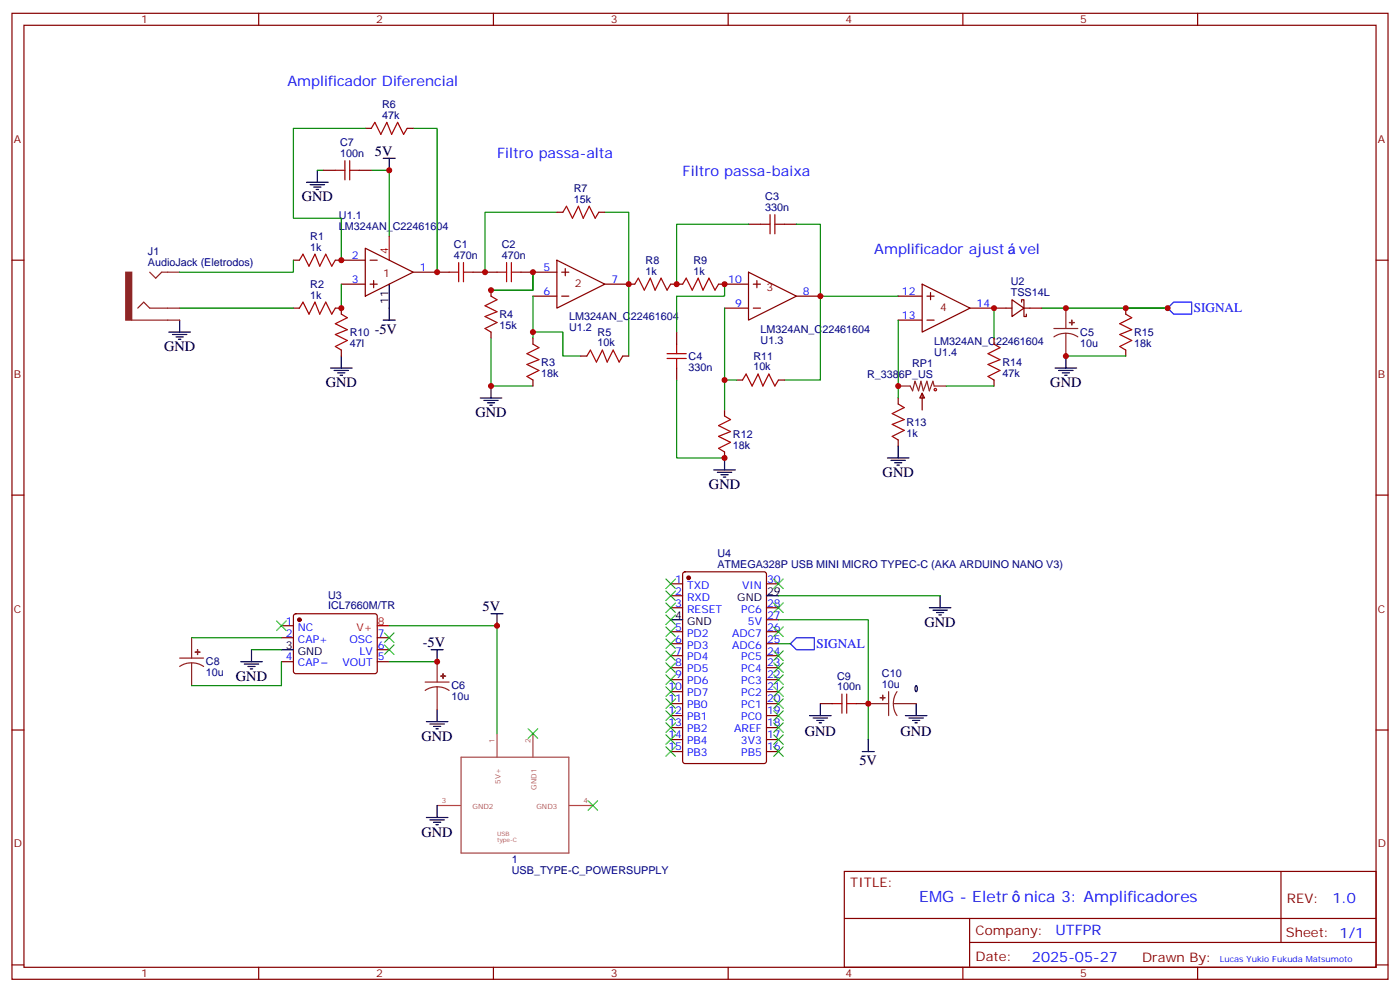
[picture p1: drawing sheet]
<svg xmlns="http://www.w3.org/2000/svg" width="412mm" height="292mm" viewBox="0 0 412 292" stroke-linecap="round" stroke-linejoin="round" font-family="sans-serif">
<g fill="none" stroke="#870000" stroke-width=".35">
<path d="M3.5 3.9h405.4v284.4h-405.4zM7.1 7.4h398.2v277.3h-398.2zM76.2 3.9v3.5M145.3 3.9v3.5M214.5 3.9v3.5M283.6 3.9v3.5M352.8 3.9v3.5M107.6 37.8h1.8M119.9 37.8h1.8M95.2 50.1h3.6M105.8 50.1h3.6M3.5 76.6h3.6"/>
<path d="M86.4 76.6h1.8M98.8 76.6h8.8M107.6 73.1l14.1 7-14.1 7.1zM109 76.6h2.1M164 76.6l14.2 7-14.2 7.1zM164 62.5h1.8M166.5 79.1v2.1M176.4 62.5h1.8M220.5 66h3.5M231.1 66h3.5M405.3 76.6h3.6M86.4 90.7h1.8"/>
<path d="M98.8 90.7h1.7v1.8M100.5 83.6h7.1M109 83.6h2.1M110.1 82.6v2.1M121.7 80.1h10.6M139.3 80.1h7.1M144.6 85.4v1.8M144.6 97.8v1.7M153.5 80.1h10.5M157 87.2h7M157 99.5v1.8M165.5 80.1h2.1"/>
<path d="M165.5 87.2h2.1M178.2 83.6h8.8M197.6 83.6h3.5M199.3 97.8v3.5M211.7 83.6h8.8M213.4 90.7h7.1M220.5 80.1l14.1 7.1-14.1 7zM221.9 83.6h2.1M221.9 90.7h2.1M223 82.6v2.1M234.6 87.2h7.1M264.6 87.2h7"/>
<path d="M264.6 94.2h7M271.6 83.6l14.2 7.1-14.2 7.1zM273 87.2h2.2M273 94.2h2.2M274.1 86.1v2.1M285.8 90.7h12.3M292.8 99.5v1.8M298.1 88.2l3.5 2.5-3.5 2.5zM300.9 88.9v-.7h.7v5h.7v-.7M301.6 90.7h5.3M331.6 90.7v1.8M100.5 103v1.8"/>
<path d="M157 111.9v1.7M171.1 104.8h1.8M183.4 104.8h1.8M199.3 108.3v3.6M217 111.9h1.7M229.3 111.9h1.8M264.6 117.2v1.7M271.6 115.7l.7 1.5h-1.4zM271.6 115.7v5M292.8 111.9v1.7M331.6 103v1.8M213.4 120.7v1.7"/>
<path d="M213.4 133v1.8M264.6 129.5v1.8M3.5 145.7h3.6M405.3 145.7h3.6M197.6 171.8h3.5M197.6 175.4h3.5M197.6 178.9h3.5M201.3 168.5l.5-.2h23.3l.6 .4 .1 55.3-.5 .7-23.5 .1-.7-.5v-55.3zM225.8 171.8h3.5M225.8 178.9h3.5M82.9 184.2h3.5M82.9 187.7h3.5"/>
<path d="M82.9 194.8h3.5M86.7 180.9l.4-.2h23.3l.5 .2 .2 .5v16.5l-.7 .4-23.5-.1-.5-.6v-16.2zM111.1 187.7h3.6M111.1 194.8h3.6M111.1 191.2h3.6M197.6 185.9h3.5M197.6 189.5h3.5M197.6 193h3.5M197.6 196.5h3.5M225.8 185.9h3.5M225.8 189.5h3.5M225.8 193h3.5"/>
<path d="M225.8 196.5h3.5M225.8 182.4h3.5M3.5 214.9h3.6M197.6 200.1h3.5M197.6 203.6h3.5M197.6 207.1h3.5M197.6 210.6h3.5M197.6 214.2h3.5M197.6 217.7h3.5M225.8 200.1h3.5M225.8 203.6h3.5M225.8 207.1h3.5"/>
<path d="M225.8 210.6h3.5M225.8 214.2h3.5M225.8 217.7h3.5M241.7 207.1h3.5M252.2 207.1h3.6M405.3 214.9h3.6M197.6 221.2h3.5M225.8 221.2h3.5M248.7 256.5h156.6v28.2h-156.6zM377.3 256.5v20.9M248.7 270.4h156.5M285.6 277.4h119.6"/>
<path d="M285.6 270.4v14.1M3.5 284h3.6M76.2 284.7v3.6M145.3 284.7v3.6M214.5 284.7v3.6M283.6 284.7v3.6M352.8 284.7v3.6M405.3 284h3.6"/>
</g>
<g fill="none" stroke="#000" stroke-width=".35">
<path d="M90.3 53.7h6.4M91.4 54.4h4.2M92.4 55.1h2.1M93.1 55.8h.7M93.5 50.1v3.6M112.9 46.6h3.5M114.7 46.6v3.5M49.7 97.8h6.4M50.8 98.5h4.2M51.9 99.2h2.1M52.6 99.9h.7M52.9 94.2v3.6"/>
<path d="M112.9 94.2h3.5M114.7 83.6v10.6M97.4 108.3h6.3M98.4 109h4.3M99.5 109.7h2.1M100.2 110.5h.7M100.5 104.8v3.5M141.5 117.2h6.3M142.5 117.9h4.3M143.6 118.6h2.1M144.3 119.3h.7M144.6 113.6v3.6"/>
<path d="M310.8 108.3h6.3M311.9 109h4.2M312.9 109.7h2.1M313.6 110.5h.7M314 104.8v3.5M210.3 138.3h6.3M211.3 139h4.2M212.4 139.7h2.1M213.4 134.8v3.5M261.4 134.8h6.4M262.5 135.5h4.2M263.5 136.2h2.1"/>
<path d="M264.2 136.9h.7M264.6 131.3v3.5M213.1 140.4h.7M225.8 175.4h3.5M273.8 178.9h6.3M274.8 179.6h4.2M276.9 175.4v3.5M70.9 194.8h6.4M72 195.5h4.2M73 196.2h2.1M73.7 196.9h.7M74.1 191.2v3.6"/>
<path d="M82.9 191.2h3.5M127 191.2h3.5M128.8 191.2v3.6M144.6 180.7h3.6M146.4 180.7v3.5M197.6 182.4h3.5M275.9 180.3h2.1M276.6 181h.7M125.6 212.4h6.3M126.6 213.1h4.3M127.7 213.8h2.1M128.4 214.5h.7"/>
<path d="M128.8 208.9v3.5M238.5 210.6h6.3M239.5 211.3h4.3M240.6 212.1h2.1M241.3 212.8h.7M241.7 207.1v3.5M255.8 217.7v3.5M266.7 210.6h6.3M267.8 211.3h4.2M268.8 212.1h2.1M269.5 212.8h.7M269.7 201.9l.2-.1a1.28 1.28 0 0 1 0 1.8l-.4-.9z"/>
<path d="M269.9 207.1v3.5M128.8 237.1v3.5M254 221.2h3.5M125.6 240.6h6.3M126.6 241.3h4.3M127.7 242h2.1M128.4 242.7h.7"/>
</g>
<path d="M114.7 69.5v7.1M111.1 184.2h3.6" fill="none" stroke="#f00" stroke-width=".35"/>
<g fill="none" stroke="#a10000" stroke-width=".35">
<path d="M109.4 37.8l1-1.8 1.8 3.5 1.7-3.5 1.5 3.5 1.7-3.5 1.8 3.5 1-1.7M98.8 50.1h2.8M101.6 47.3v5.7M103 50.1h2.8M103 47.3v5.7M88.2 76.6l1.1-1.8 1.7 3.6 1.8-3.6 1.4 3.6 1.8-3.6 1.7 3.6 1.1-1.8M135.1 77.3v5.6M136.5 77.3v5.6M149.2 77.3v5.6M150.6 77.3v5.6M165.8 62.5l1.1-1.8 1.7 3.5 1.8-3.5 1.4 3.5 1.8-3.5 1.7 3.5 1.1-1.7M224 66h2.8"/>
<path d="M226.8 63.2v5.6M228.2 66h2.9M228.2 63.2v5.6M88.2 90.7l1.1-1.8 1.7 3.6 1.8-3.6 1.4 3.6 1.8-3.6 1.7 3.6 1.1-1.8M100.5 92.5l1.8 1-3.5 1.8 3.5 1.7-3.5 1.5 3.5 1.7-3.5 1.8 1.7 1M132.3 80.1h2.8M136.5 80.1h2.8M144.6 87.2l1.8 1-3.5 1.8 3.5 1.8-3.5 1.4 3.5 1.7-3.5 1.8 1.7 1.1M146.4 80.1h2.8M150.6 80.1h2.9M187 83.6l1-1.7 1.8 3.5 1.8-3.5 1.4 3.5 1.7-3.5 1.8 3.5 1.1-1.8M201.1 83.6l1-1.7 1.8 3.5 1.8-3.5 1.4 3.5 1.7-3.5 1.8 3.5 1.1-1.8"/>
<path d="M331.6 92.5l1.8 1-3.6 1.8 3.6 1.7-3.6 1.5 3.6 1.7-3.6 1.8 1.8 1M157 101.3l1.7 1-3.5 1.8 3.5 1.8-3.5 1.4 3.5 1.7-3.5 1.8 1.8 1.1M172.9 104.8l1-1.8 1.8 3.6 1.7-3.6 1.5 3.6 1.7-3.6 1.8 3.6 1-1.8M196.5 105.5h5.6M196.5 104.1h5.6M199.3 101.3v2.8M199.3 105.5v2.8M218.7 111.9l1.1-1.8 1.7 3.5 1.8-3.5 1.4 3.5 1.8-3.5 1.7 3.5 1.1-1.7M264.6 118.9l1.7 1.1-3.5 1.7 3.5 1.8-3.5 1.4 3.5 1.8-3.5 1.7 1.8 1.1M292.8 101.3l1.8 1-3.6 1.8 3.6 1.8-3.6 1.4 3.6 1.7-3.6 1.8 1.8 1.1M213.4 122.4l1.8 1.1-3.5 1.8 3.5 1.7-3.5 1.4 3.5 1.8-3.5 1.8 1.7 1M245.2 207.1h2.8"/>
<path d="M248 204.3v5.6M249.4 204.3v5.6M249.4 207.1h2.8"/>
<circle cx="275.5" cy="114.7" r=".35"/>
</g>
<g fill="none" stroke="#008700" stroke-width=".35">
<path d="M107.6 37.8h-21.2v26.4h14.1v12.4M121.7 37.8h7.1v42.3M93.5 50.1h1.7M109.4 50.1h5.3v19.4M86.4 76.6v3.5h-33.5M164 62.5h-21.1v17.6M178.2 62.5h7v42.3M220.5 66h-21.2v17.6M234.6 66h7.1v45.9h-10.6M52.9 90.7h33.5M100.5 83.6v7.1M144.6 99.5v14.1h12.4"/>
<path d="M157 80.1v5.3h-12.4M157 97.8h8.8v7h5.3M157 87.2v12.3M213.4 83.6v3.6h-14.1v10.6M213.4 90.7v21.2M241.7 87.2h22.9M264.6 94.2v23M292.8 90.7v8.8M306.9 90.7h37.1M199.3 111.9v22.9h14.1M217 111.9h-3.6v8.8M278.7 113.6h14.1"/>
<path d="M314 104.8h17.6M229.3 175.4h47.6M56.4 187.7h26.5M74.1 191.2h8.8M82.9 194.8v7h-26.5M114.7 184.2h31.7v31.7M114.7 194.8h14.1M229.3 182.4h26.5v35.3M229.3 189.5h3.5"/>
</g>
<g fill="none" stroke="#8c2424" stroke-width=".35">
<path d="M38.8 94.2h14.1M40.6 90.7l1.7-1.8 1.8 1.8h8.8M44.1 80.1l1.8 1.8 1.7-1.8h5.3M310.4 96.7h7.1M314 98.1l-1.9 .2-1.7 .9M314 98.1l1.8 .2 1.7 .9M314 90.7v6M314 98.1v6.7M264.6 113.6h3.5l.7 1.4 .7-2.8 1.1 2.8 .7-2.8 .7 2.8 1-2.8 .8 2.8 1-2.8 .4 1.4h3.5M52.9 193.7h7.1M56.4 195.1l-1.8 .3-1.7 .8M56.4 195.1l1.9 .3 1.7 .8"/>
<path d="M56.4 187.7v6M56.4 195.1v6.7M128.8 194.8v6M125.2 200.8h7.1M128.8 202.2l-1.9 .2-1.7 .8M128.8 202.2l1.8 .2 1.7 .8M128.8 202.2v6.7M255.8 207.1h6M261.8 203.6v7M263.2 207.1l.2 1.9 .8 1.6M263.2 207.1h6.7M264.2 203.6l-.8 1.7-.2 1.8"/>
</g>
<g fill="#8c2424" stroke="#8c2424" stroke-width=".35">
<path d="M315 94.9l1.4 .1z"/>
<path d="M315.7 94.2v1.4z"/>
<path d="M57.5 191.9l1.4 .1z"/>
<path d="M58.2 191.2v1.5z"/>
<path d="M260 204.6v1.5z"/>
<path d="M259.3 205.4h1.4z"/>
<path d="M37 80.1h1.8v14.1h-1.8z"/>
<path d="M129.8 199h1.4z"/>
<path d="M130.5 198.3v1.4z"/>
</g>
<g fill="#870000" stroke="#870000" stroke-width=".35">
<circle cx="88.2" cy="182.4" r=".53"/>
<circle cx="202.8" cy="170.1" r=".53"/>
</g>
<g fill="none" stroke="#3c3" stroke-width=".35">
<path d="M196.1 170.4l2.9 2.8M196.1 174l2.9 2.8M196.1 177.5l2.9 2.8M199 170.4l-2.9 2.8M199 174l-2.9 2.8M199 177.5l-2.9 2.8M227.9 177.5l2.8 2.8M227.9 170.4l2.8 2.8M230.7 177.5l-2.8 2.8M230.7 170.4l-2.8 2.8M81.5 182.8l2.8 2.8M84.3 182.8l-2.8 2.8"/>
<path d="M113.2 186.3l2.9 2.8M113.2 189.8l2.9 2.9M116.1 186.3l-2.9 2.8M116.1 189.8l-2.9 2.9M196.1 181l2.9 2.8M196.1 188.1l2.9 2.8M196.1 184.5l2.9 2.9M196.1 191.6l2.9 2.8M196.1 195.1l2.9 2.8M196.1 198.6l2.9 2.9M199 181l-2.9 2.8M199 184.5l-2.9 2.9"/>
<path d="M199 188.1l-2.9 2.8M199 191.6l-2.9 2.8M199 195.1l-2.9 2.8M199 198.6l-2.9 2.9M227.9 198.6l2.8 2.9M227.9 195.1l2.8 2.8M227.9 191.6l2.8 2.8M227.9 184.5l2.8 2.9M230.7 198.6l-2.8 2.9M230.7 195.1l-2.8 2.8M230.7 191.6l-2.8 2.8M230.7 184.5l-2.8 2.9"/>
<path d="M155.6 214.5l2.8 2.8M158.4 214.5l-2.8 2.8M196.1 202.2l2.9 2.8M196.1 205.7l2.9 2.8M196.1 209.2l2.9 2.9M196.1 212.8l2.9 2.8M196.1 216.3l2.9 2.8M196.1 219.8l2.9 2.8M199 202.2l-2.9 2.8M199 216.3l-2.9 2.8M199 205.7l-2.9 2.8M199 209.2l-2.9 2.9"/>
<path d="M199 212.8l-2.9 2.8M199 219.8l-2.9 2.8M227.9 219.8l2.8 2.8M227.9 216.3l2.8 2.8M227.9 212.8l2.8 2.8M227.9 209.2l2.8 2.9M227.9 205.7l2.8 2.8M227.9 202.2l2.8 2.8M230.7 219.8l-2.8 2.8M230.7 216.3l-2.8 2.8M230.7 212.8l-2.8 2.8M230.7 209.2l-2.8 2.9"/>
<path d="M230.7 205.7l-2.8 2.8M230.7 202.2l-2.8 2.8M173.2 235.7l2.8 2.8M176 235.7l-2.8 2.8"/>
</g>
<path d="M345.7 88.9h5.3v3.6h-5.3l-1.7-1.8zM232.8 189.5l1.8-1.8h5.3v3.5h-5.3z" fill="none" stroke="#00f" stroke-width=".35"/>
<path d="M146.4 215.9v7M157 215.9v7M128.8 237.1h6.9M135.8 222.9h31.8v28.2h-31.8zM167.7 237.1h6.9" fill="none" stroke="#a64a4a" stroke-width=".35"/>
<g fill="#c00">
<circle cx="157" cy="80.1" r=".88"/>
<circle cx="144.6" cy="113.6" r=".88"/>
<circle cx="157" cy="97.8" r=".88"/>
<circle cx="128.8" cy="80.1" r=".88"/>
<circle cx="142.9" cy="80.1" r=".88"/>
<circle cx="185.2" cy="83.6" r=".88"/>
<circle cx="100.5" cy="90.7" r=".88"/>
<circle cx="144.6" cy="85.4" r=".88"/>
<circle cx="213.4" cy="83.6" r=".88"/>
<circle cx="199.3" cy="83.6" r=".88"/>
<circle cx="241.7" cy="87.2" r=".88"/>
<circle cx="213.4" cy="134.8" r=".88"/>
<circle cx="213.4" cy="111.9" r=".88"/>
<circle cx="264.6" cy="113.6" r=".88"/>
<circle cx="292.8" cy="90.7" r=".88"/>
<circle cx="314" cy="90.7" r=".88"/>
<circle cx="314" cy="104.8" r=".88"/>
<circle cx="114.7" cy="50.1" r=".88"/>
<circle cx="100.5" cy="76.6" r=".88"/>
<circle cx="255.8" cy="207.1" r=".88"/>
<circle cx="331.6" cy="90.7" r=".88"/>
<circle cx="344" cy="90.7" r=".88"/>
<circle cx="128.8" cy="194.8" r=".88"/>
<circle cx="146.4" cy="184.2" r=".88"/>
</g>
<g font-size="4.6" fill="#00f">
<text x="270.8" y="265.5">EMG - Eletr</text>
<text x="301.6" y="265.5">nica 3: Amplificadores</text>
</g>
<g font-size="4.2" fill="#00f">
<text x="84.7" y="25.4">Amplificador Diferencial</text>
<text x="146.4" y="46.6">Filtro passa-alta</text>
<text x="201.1" y="51.9">Filtro passa-baixa</text>
<text x="257.5" y="74.8">Amplificador ajust</text>
<text x="300.1" y="74.8">vel</text>
<text x="392.5" y="265.8">1.0</text>
<text x="310.9" y="275.3">UTFPR</text>
<text x="304" y="283.1">2025-05-27</text>
</g>
<g font-size="4.2">
<text x="110.4" y="45.9">5V</text>
<text x="88.9" y="59.3">GND</text>
<text x="110.4" y="98.2">-5V</text>
<text x="48.3" y="103.4">GND</text>
<text x="96" y="114">GND</text>
<text x="309.4" y="114">GND</text>
<text x="140.1" y="122.8">GND</text>
<text x="208.8" y="144">GND</text>
<text x="260" y="140.4">GND</text>
<text x="142.2" y="180">5V</text>
<text x="272.3" y="184.5">GND</text>
<text x="124.5" y="190.5">-5V</text>
<text x="69.5" y="200.4">GND</text>
<text x="124.2" y="218.1">GND</text>
<text x="237.1" y="216.8">GND</text>
<text x="265.3" y="216.8">GND</text>
<text x="253.2" y="225.2">5V</text>
<text x="124.2" y="246.3">GND</text>
</g>
<g font-size="3.9" fill="#00f">
<text x="351.7" y="91.9">SIGNAL</text>
<text x="240.5" y="190.7">SIGNAL</text>
</g>
<g font-size="3.9" fill="#800">
<text x="250.5" y="261.1">TITLE:</text>
<text x="379.1" y="265.8">REV:</text>
<text x="287.4" y="275.3">Company:</text>
<text x="378.7" y="275.9">Sheet: 1/1</text>
<text x="287.4" y="283">Date:</text>
<text x="336.4" y="283.1">Drawn By:</text>
</g>
<g font-size="3.2" fill="#800">
<text x="41.6" y="6.9">1</text>
<text x="110.8" y="6.9">2</text>
<text x="179.9" y="6.9">3</text>
<text x="249.1" y="6.9">4</text>
<text x="318.2" y="6.9">5</text>
<text x="4.1" y="42">A</text>
<text x="405.9" y="42">A</text>
<text x="112.9" y="81.7">1</text>
<text x="169.3" y="84.3">2</text>
<text x="225.8" y="85.6">3</text>
<text x="276.9" y="91.6">4</text>
<text x="4.1" y="111.2">B</text>
<text x="405.9" y="111.2">B</text>
<text x="4.1" y="180.3">C</text>
<text x="405.9" y="180.3">C</text>
<text x="4.1" y="249.4">D</text>
<text x="405.9" y="249.4">D</text>
<text x="41.6" y="287.7">1</text>
<text x="110.8" y="287.7">2</text>
<text x="179.9" y="287.7">3</text>
<text x="249.1" y="287.7">4</text>
<text x="318.2" y="287.7">5</text>
</g>
<g font-size="3.2" fill="#000080">
<text x="112.6" y="35">47k</text>
<text x="112.6" y="31.8">R6</text>
<text x="100.2" y="46.2">100n</text>
<text x="100.2" y="43">C7</text>
<text x="169" y="59.7">15k</text>
<text x="169" y="56.5">R7</text>
<text x="225.4" y="58.9">C3</text>
<text x="99.8" y="64.6">U1.1</text>
<text x="225.4" y="62.1">330n</text>
<text x="91.4" y="70.6">R1</text>
<text x="99.8" y="67.8">LM324AN_C22461604</text>
<text x="43.6" y="75.1">J1</text>
<text x="91.4" y="73.8">1k</text>
<text x="133.7" y="76.2">470n</text>
<text x="133.7" y="73">C1</text>
<text x="147.8" y="76.2">470n</text>
<text x="147.8" y="73">C2</text>
<text x="190.2" y="77.6">R8</text>
<text x="204.3" y="77.6">R9</text>
<text x="43.6" y="78.4">AudioJack (Eletrodos)</text>
<text x="190.2" y="80.8">1k</text>
<text x="204.3" y="80.8">1k</text>
<text x="297.8" y="84">U2</text>
<text x="91.4" y="87.9">1k</text>
<text x="91.4" y="84.7">R2</text>
<text x="297.8" y="87.2">TSS14L</text>
<text x="147.1" y="93.6">R4</text>
<text x="167.6" y="94.2">LM324AN_C22461604</text>
<text x="103" y="98.9">R10</text>
<text x="147.1" y="96.8">15k</text>
<text x="167.6" y="97.4">U1.2</text>
<text x="176.1" y="102">10k</text>
<text x="176.1" y="98.8">R5</text>
<text x="224.1" y="98">LM324AN_C22461604</text>
<text x="224.1" y="101.2">U1.3</text>
<text x="275.2" y="101.5">LM324AN_C22461604</text>
<text x="318.2" y="98.9">C5</text>
<text x="334.1" y="98.9">R15</text>
<text x="103" y="102.1">47l</text>
<text x="159.5" y="107.7">R3</text>
<text x="202.8" y="105.9">C4</text>
<text x="221.9" y="105.8">R11</text>
<text x="268.7" y="108">RP1</text>
<text x="275.2" y="104.7">U1.4</text>
<text x="295.3" y="107.7">R14</text>
<text x="318.2" y="102.1">10u</text>
<text x="334.1" y="102.1">18k</text>
<text x="159.5" y="110.9">18k</text>
<text x="202.8" y="109.1">330n</text>
<text x="221.9" y="109">10k</text>
<text x="255.4" y="111.2">R_3386P_US</text>
<text x="295.3" y="110.9">47k</text>
<text x="267.1" y="125.3">R13</text>
<text x="215.9" y="128.8">R12</text>
<text x="267.1" y="128.5">1k</text>
<text x="215.9" y="132">18k</text>
<text x="211.3" y="167">ATMEGA328P USB MINI MICRO TYPEC-C (AKA ARDUINO NANO V3)</text>
<text x="211.3" y="163.8">U4</text>
<text x="96.7" y="179.4">ICL7660M/TR</text>
<text x="96.7" y="176.2">U3</text>
<text x="60.7" y="195.9">C8</text>
<text x="60.7" y="199.1">10u</text>
<text x="133" y="202.9">C6</text>
<text x="246.6" y="203.2">100n</text>
<text x="246.6" y="200">C9</text>
<text x="259.8" y="202.5">10u</text>
<text x="259.8" y="199.3">C10</text>
<text x="133" y="206.1">10u</text>
<text x="150.8" y="257.2">USB_TYPE-C_POWERSUPPLY</text>
<text x="150.8" y="254">1</text>
</g>
<g font-size="3.2" fill="#00f">
<text x="103.6" y="76.2">2</text>
<text x="103.6" y="83.3">3</text>
<text x="123.6" y="79.8">1</text>
<text x="160.1" y="79.8">5</text>
<text x="180.1" y="83.3">7</text>
<text x="214.5" y="83.3">10</text>
<text x="160.1" y="86.8">6</text>
<text x="236.5" y="86.8">8</text>
<text x="265.7" y="86.8">12</text>
<text x="216.5" y="90.3">9</text>
<text x="265.7" y="93.9">13</text>
<text x="287.7" y="90.3">14</text>
<text x="198.9" y="171.5">1</text>
<text x="202.4" y="173.2">TXD</text>
<text x="218.6" y="173.2">VIN</text>
<text x="226" y="171.5">30</text>
<text x="198.9" y="175">2</text>
<text x="198.9" y="178.5">3</text>
<text x="202.4" y="176.8">RXD</text>
<text x="226" y="178.5">28</text>
<text x="84.2" y="183.8">1</text>
<text x="87.7" y="185.6">NC</text>
<text x="198.9" y="185.6">5</text>
<text x="202.4" y="180.3">RESET</text>
<text x="218.3" y="180.3">PC6</text>
<text x="220.3" y="183.8">5V</text>
<text x="226" y="185.6">26</text>
<text x="226" y="182.1">27</text>
<text x="84.2" y="187.4">2</text>
<text x="87.7" y="189.1">CAP+</text>
<text x="102.9" y="189.1">OSC</text>
<text x="111.3" y="190.9">6</text>
<text x="111.3" y="187.4">7</text>
<text x="198.9" y="189.1">6</text>
<text x="202.4" y="187.4">PD2</text>
<text x="202.4" y="190.9">PD3</text>
<text x="215.6" y="190.9">ADC6</text>
<text x="215.6" y="187.4">ADC7</text>
<text x="226" y="189.1">25</text>
<text x="84.2" y="194.4">4</text>
<text x="87.7" y="196.2">CAP</text>
<text x="100.9" y="196.2">VOUT</text>
<text x="105.9" y="192.7">LV</text>
<text x="111.3" y="194.4">5</text>
<text x="198.9" y="192.7">7</text>
<text x="198.9" y="196.2">8</text>
<text x="202.4" y="194.4">PD4</text>
<text x="202.4" y="197.9">PD5</text>
<text x="218.3" y="197.9">PC4</text>
<text x="218.3" y="194.4">PC5</text>
<text x="226" y="196.2">23</text>
<text x="226" y="192.7">24</text>
<text x="196.9" y="203.2">10</text>
<text x="198.9" y="199.7">9</text>
<text x="202.4" y="201.5">PD6</text>
<text x="218.3" y="201.5">PC3</text>
<text x="226" y="203.2">21</text>
<text x="226" y="199.7">22</text>
<text x="196.9" y="206.8">11</text>
<text x="202.4" y="205">PD7</text>
<text x="202.4" y="208.5">PB0</text>
<text x="218.3" y="208.5">PC1</text>
<text x="218.3" y="205">PC2</text>
<text x="226" y="206.8">20</text>
<text x="196.9" y="210.3">12</text>
<text x="196.9" y="213.8">13</text>
<text x="202.4" y="212.1">PB1</text>
<text x="202.4" y="215.6">PB2</text>
<text x="216.3" y="215.6">AREF</text>
<text x="218.3" y="212.1">PC0</text>
<text x="226" y="213.8">18</text>
<text x="226" y="210.3">19</text>
<text x="196.9" y="217.3">14</text>
<text x="196.9" y="220.9">15</text>
<text x="202.4" y="219.1">PB4</text>
<text x="218.3" y="219.1">3V3</text>
<text x="226" y="220.9">16</text>
<text x="226" y="217.3">17</text>
<text x="202.4" y="222.6">PB3</text>
<text x="218.4" y="222.6">PB5</text>
</g>
<g font-size="3.2" fill="#f00">
<text x="114.3" y="74.8" transform="rotate(-90 114.3 74.8)">4</text>
<text x="105.1" y="185.6">V+</text>
<text x="111.3" y="183.8">8</text>
</g>
<g font-size="3.2">
<text x="114.3" y="89.4" transform="rotate(-90 114.3 89.4)">11</text>
<text x="217.2" y="176.8">GND</text>
<text x="226" y="175">29</text>
<text x="198.9" y="182.1">4</text>
<text x="202.4" y="183.8">GND</text>
<text x="84.2" y="190.9">3</text>
<text x="87.7" y="192.7">GND</text>
</g>
<text font-size="2.5" fill="#00f" x="359.4" y="283.1">Lucas Yukio Fukuda Matsumoto</text>
<g font-size="2.1" fill="#a54b4b">
<text x="145.7" y="218.6" transform="rotate(-90 145.7 218.6)">1</text>
<text x="156.3" y="218.6" transform="rotate(-90 156.3 218.6)">2</text>
<text x="147.4" y="230.8" transform="rotate(-90 147.4 230.8)">5V+</text>
<text x="158" y="232.4" transform="rotate(-90 158 232.4)">GND1</text>
<text x="130.2" y="236.3">3</text>
<text x="139.2" y="238">GND2</text>
<text x="158" y="238">GND3</text>
<text x="171.8" y="236.3">4</text>
</g>
<g font-size="1.8" fill="#a54b4b">
<text x="146.4" y="246.2">USB</text>
<text x="146.4" y="248">type-C</text>
</g>
</svg>
